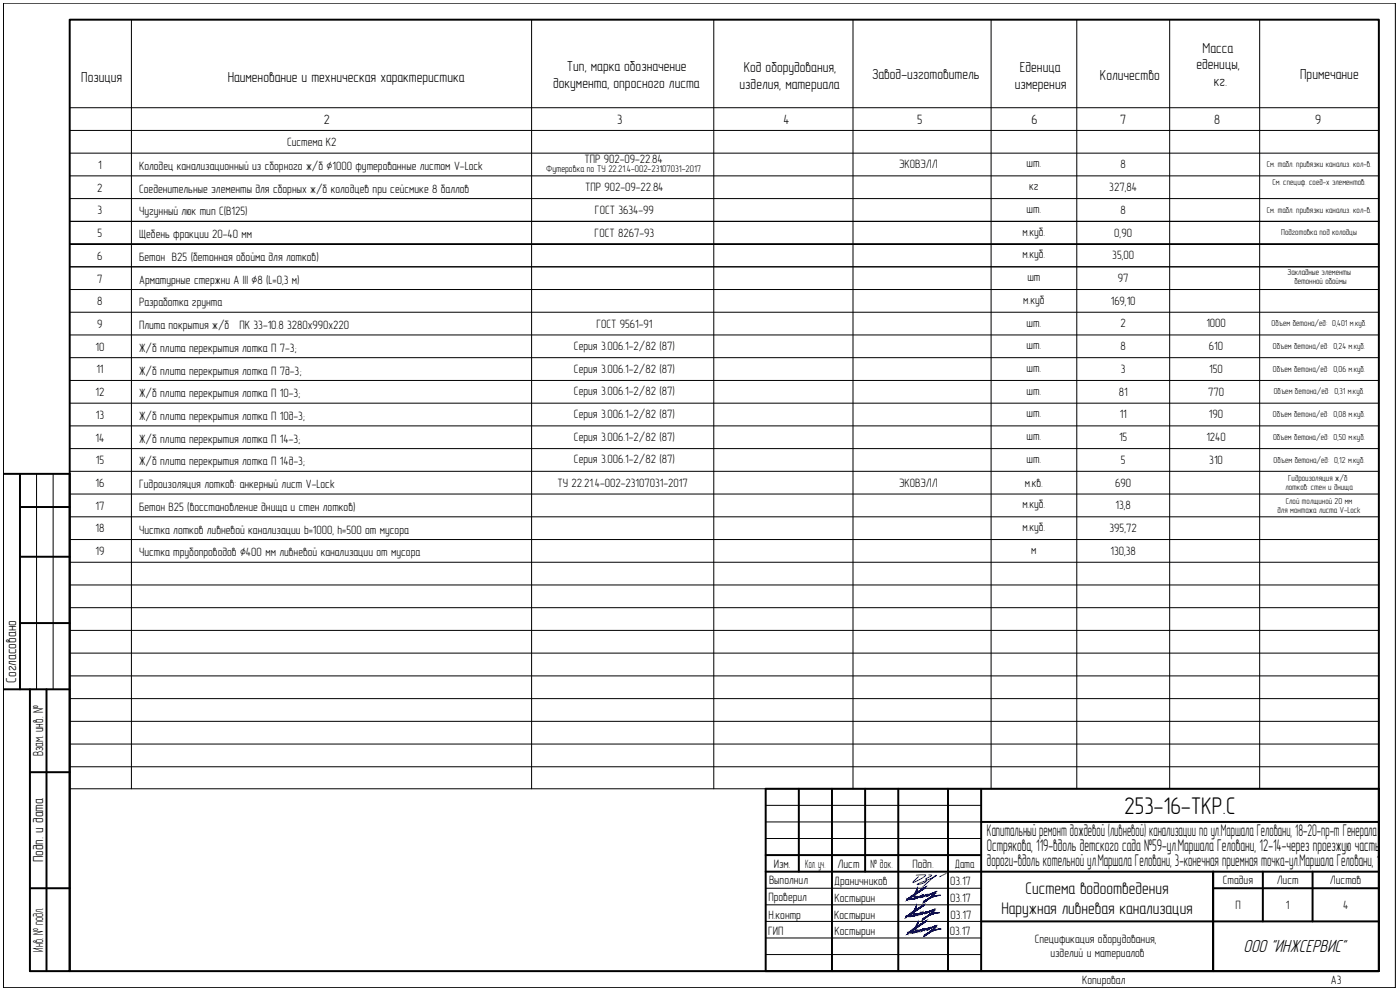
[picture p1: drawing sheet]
<svg xmlns="http://www.w3.org/2000/svg" width="420mm" height="297mm" viewBox="0 0 420 297" stroke-linecap="round" stroke-linejoin="round" font-family="sans-serif">
<!-- layer: 0 -->
<g fill="none" stroke="#000" stroke-width=".3">
<path d="M1 1h417.8v295.3h-417.8zM39.4 5.9v230.8M159.5 5.9v230.8M214.2 5.9v230.8M256 5.9v230.8M297.4 5.9v230.8M323.2 5.9v230.8M351 5.9v230.8M378 5.9v230.8M20.9 32.3h392.9M20.9 39.1h392.9M20.9 46h392.9"/>
<path d="M20.9 59.6h392.9M20.9 52.8h392.9M20.9 66.4h392.9M413.8 73.2h-392.9h392.9M20.9 80.1h392.9M20.9 86.9h392.9M20.9 93.7h392.9M20.9 100.5h392.9M20.9 114.2h392.9M20.9 107.3h392.9M20.9 121h392.9M20.9 127.8h392.9"/>
<path d="M20.9 134.6h392.9M1 142.2v64.6M11 142.2v64.6M15.9 142.2v64.6M20.9 141.4h392.9M20.9 155.1h392.9M20.9 148.2h392.9M20.9 161.9h392.9M20.9 168.7h392.9M20.9 175.5h392.9M20.9 189.1h392.9M20.9 182.3h392.9"/>
<path d="M20.9 196h392.9M20.9 202.8h392.9M20.9 209.6h392.9M20.9 216.4h392.9M20.9 223.2h392.9M20.9 230.1h392.9M20.9 236.7h392.9M229.8 251.6h64.7M229.8 246.6h64.7M229.8 241.6h64.7M229.8 266.5h64.7M229.8 271.5h64.7"/>
<path d="M229.8 276.5h64.7M229.8 281.4h64.7M229.8 286.4h64.7"/>
</g>
<g fill="none" stroke="#000" stroke-width=".59">
<path d="M20.9 5.9h392.9v285.5h-392.9zM1 142.2h19.9v149.2h-11.9v-84.6M6 142.2v64.6M6 152.1h14.9M6 167h14.9M6 186.9h14.9M1 206.8h19.9M14 206.8v84.6M9 231.7h11.9M229.8 236.7h184v54.7h-184zM239.7 236.7v24.8M249.7 236.7v54.7"/>
<path d="M259.6 236.7v24.8M269.6 236.7v54.7M284.5 236.7v54.7M294.5 236.7v54.7M229.8 256.6h64.7M294.5 246.6h119.3M9 266.5h11.9M229.8 261.5h184M294.5 276.5h119.3M364.1 266.5h49.7M379 261.5v15M393.9 261.5v15"/>
<path d="M364.1 291.4v-29.9v29.9"/>
</g>
<g fill="#00f" stroke="#00f" stroke-width=".3">
<path d="M276.5 274l-.1 .2z"/>
<path d="M276.8 268.8v.1z"/>
<path d="M277 278.9v.1z"/>
<path d="M275 271.8v.3zM275 271.8v.3zM274.9 272v.2zM274.9 272v.2zM274.9 272.2v.2zM274.9 272.2v.2zM274.8 272.4v.1zM274.8 272.4v.1zM274.2 273.5v.1zM274.2 273.5v.1zM274.1 273.6v.1zM274 273.6l-.1 .2zM273.9 273.8l.1-.2zM273.9 273.8l-.1 .1zM273.7 273.9l.2-.1zM273.7 273.9l-.1 .2zM273.5 274l.2-.1zM273.5 274l-.1 .2zM273.4 274.1l.1-.1zM273.4 274.1l-.2 .2zM273.2 274.2l.2-.1zM273.2 274.2l-.2 .2zM273 274.4l.2-.2zM273 274.4l-.2 .2zM272.8 274.5l.2-.1z"/>
<path d="M272.8 274.5l-.2 .2zM272.6 274.6l.2-.1zM272.6 274.6l-.2 .2zM272.4 274.8l.2-.2zM272.4 274.8l-.2 .1zM272.2 274.9l.2-.1zM272.2 274.9l-.1 .1zM272 275l.2-.1zM272 275v.1z"/>
<path d="M272 275.1l.1-.1zM272.1 275l-.1 .1zM272.1 275l.3-.2zM272.2 275l.2-.2zM272.4 274.8l.4-.3zM272.5 274.9l.3-.4z"/>
<path d="M272.8 274.5l.6-.4zM272.9 274.6l.5-.5zM273.4 274.1l.7-.4zM273.5 274.2l.6-.5zM274.1 273.7l.8-.5zM274.2 273.7l.7-.5zM274.9 273.2l.7-.5zM274.9 273.3l.7-.6zM275.6 272.7l.7-.5zM275.7 272.8l.6-.6zM276.3 272.2l.6-.4zM276.4 272.3l.5-.5zM276.9 271.8l.4-.2zM276.9 271.9l.4-.3zM277.3 271.6l.1-.2zM277.4 271.4l-.1 .2z"/>
<path d="M277.4 271.4v.1zM277 271.7l.3-.2zM277 271.7l.3-.2zM276.5 272l.5-.3zM276.5 271.9l.5-.2zM275.9 272.4l.6-.5zM275.9 272.3l.6-.4zM275.2 272.8l.7-.5zM275.2 272.8l.7-.5zM274.5 273.3l.7-.5zM274.5 273.2l.7-.4zM273.9 273.7l.6-.5zM273.9 273.6l.6-.4zM273.9 273.6l-.4 .5zM273.4 274l.5-.4zM273.4 274l-.2 .4zM273.1 274.3l.3-.3zM273.1 274.3v.3zM273.1 274.3l-.1 .3zM273 274.6l.1 .1zM273 274.6v.1zM273 274.7l.1 .1zM273 274.7l.1 .1zM273.1 274.8h.2zM273.1 274.8h.2zM273.3 274.8h.2zM273.3 274.9l.2-.1zM273.5 274.8h.2zM273.5 274.9l.2-.1zM273.7 274.8h.2zM273.7 274.9l.2-.1zM273.9 274.8l.3-.1zM274 274.8l.2-.1zM274.2 274.7h.1zM274.2 274.8l.1-.1zM274.4 274.6l-.1 .2z"/>
<path d="M275.1 274.3h.1zM275.1 274.4l.1-.1zM275.2 274.3h.2zM275.2 274.4l.2-.1zM275.4 274.3l.2-.1zM275.4 274.3l.2-.1zM275.6 274.2l.3-.1zM275.7 274.3l.2-.2zM275.9 274.1l.2-.1zM275.9 274.2l.2-.2zM276.1 274h.2zM276.1 274.1l.2-.1zM276.3 274l.2-.1zM276.3 274l.2-.1z"/>
<path d="M276.3 274.3l.2-.1zM276.5 274.2l.1-.1zM276.5 274.2h.2zM276.6 274.1l.3-.1zM276.7 274.2l.2-.1zM276.9 274l.2-.1zM276.9 274.1l.3-.1zM277.1 273.9h.3zM277.2 274l.2-.1zM277.4 273.9l.2-.1zM277.4 273.9l.2-.1zM277.6 273.8l.2-.1zM277.7 273.8l.1-.1zM278 273.7l-.1 .1z"/>
<path d="M278 273.9l.2-.1zM278.1 273.9l.2-.1zM278.2 273.8l.3-.2zM278.3 273.8l.2-.2zM278.5 273.6l.3-.1zM278.5 273.7l.3-.1zM278.8 273.5l.3-.1zM278.8 273.6l.4-.2zM279.1 273.4l.4-.2zM279.2 273.4l.3-.2zM279.5 273.2l.3-.1zM279.5 273.3l.3-.2zM279.8 273.1l.2-.1zM279.8 273.2l.2-.2zM280 273h.2zM280.1 273.1l.1-.1zM280.2 273.2v.2zM280.2 273.2v.2zM280.1 273.4l-.1 .2zM280.1 273.4l-.1 .2zM279.9 273.6l-.2 .2zM279.7 273.8l.2-.2zM279.7 273.8l-.2 .2zM279.4 274l.3-.2zM279.4 274l-.2 .3zM279.2 274.2l.2-.2zM279.2 274.2l-.3 .3zM278.9 274.4l.3-.2zM278.9 274.4l-.2 .3zM278.6 274.7l.3-.3zM278.6 274.7l-.2 .2zM278.3 274.9l.3-.2zM278.3 274.9l-.2 .2zM278.1 275.1l.2-.2zM278.1 275.1l-.2 .2zM277.8 275.3l.3-.2zM277.8 275.3l-.2 .2zM277.6 275.4l.2-.1zM277.6 275.4l-.2 .2zM277.4 275.5l.2-.1zM277.4 275.5l-.2 .2zM277.2 275.7l.2-.2zM277.2 275.7l-.1 .1zM277.1 275.7h.1z"/>
<path d="M277 275.7l.1-.1zM277.1 275.6l-.1 .2zM277.1 275.6l.2-.1zM277.3 275.5l-.1 .2zM277.3 275.5l.3-.2zM277.4 275.5l.2-.2zM277.6 275.3l.3-.2zM277.6 275.4l.3-.3zM277.9 275.1l.5-.3zM278 275.2l.4-.4zM278.4 274.8l.5-.2zM278.4 274.9l.5-.2zM278.9 274.6l.5-.3zM278.9 274.7l.5-.4zM279.4 274.3l.6-.2zM279.4 274.4l.6-.3zM280 274.1l.6-.1zM280 274.2l.6-.2zM280.6 274l.7-.2zM280.7 274l.6-.1zM281.3 273.8h.6zM281.3 273.9l.6-.1z"/>
<path d="M275.3 266.6v.3zM275.3 266.6v.3zM275.2 266.8v.2zM275.2 266.8v.2zM275.2 267v.2zM275.2 267v.2zM275.1 267.2v.2zM275.1 267.2v.2zM275 267.3v.2zM275 267.3v.2zM274.6 268.1v.2zM274.6 268.1v.2zM274.5 268.2v.2zM274.5 268.2v.2zM274.4 268.4l-.1 .1zM274.3 268.5l-.1 .1zM274.2 268.6l.1-.1zM274.2 268.6l-.1 .2zM274 268.7l.2-.1zM274 268.7l-.1 .2zM273.8 268.8l.2-.1zM273.8 268.8l-.1 .2zM273.6 268.9l.2-.1zM273.6 268.9l-.1 .2zM273.5 269l.1-.1zM273.5 269l-.2 .2zM273.2 269.2l.3-.2zM273.2 269.2l-.1 .2zM273.1 269.3l.1-.1zM273.1 269.3l-.2 .2zM272.8 269.4l.3-.1zM272.8 269.4l-.1 .2zM272.7 269.6l.1-.2zM272.7 269.6l-.2 .1zM272.5 269.7l.2-.1zM272.5 269.7l-.1 .2zM272.3 269.8l.2-.1z"/>
<path d="M272.3 269.9l.1-.1zM272.4 269.8l-.1 .1zM272.4 269.8l.3-.2zM272.5 269.8l.2-.2zM272.7 269.6l.4-.3zM272.7 269.7l.4-.4zM273.1 269.3l.6-.4zM273.2 269.4l.5-.5zM273.7 268.9l.7-.4zM273.8 269l.6-.5zM274.4 268.5l.8-.5zM274.5 268.5l.7-.5zM275.2 268l.7-.5zM275.2 268.1l.7-.6zM275.9 267.5l.7-.5zM276 267.6l.6-.6zM276.6 267l.6-.4zM276.7 267.1l.5-.5zM277.2 266.6l.4-.2zM277.2 266.7l.4-.3zM277.6 266.4l.1-.2zM277.7 266.2l-.1 .2z"/>
<path d="M277.3 266.5l.3-.2zM277.3 266.4l.3-.1zM276.8 266.8l.5-.4zM276.8 266.8l.5-.4zM276.2 267.2l.6-.4zM276.1 267.1l.7-.3zM275.5 267.6l.6-.5zM275.4 267.6l.7-.5zM274.8 268.1l.6-.5zM274.8 268l.6-.4zM274.2 268.5l.6-.5zM274.2 268.5l.6-.5zM274.2 268.5l-.4 .4zM273.7 268.8l.5-.3zM273.7 268.8l-.2 .4zM273.7 268.8l-.3 .3zM273.4 269.1v.3zM273.4 269.1v.3zM273.3 269.3v.2zM273.3 269.3v.2zM273.3 269.5l.1 .1zM273.3 269.5l.1 .1zM273.4 269.6h.2zM273.4 269.6l.2 .1zM273.6 269.6h.2zM273.6 269.7l.2-.1zM273.8 269.6h.2zM273.8 269.7h.2zM274 269.6h.2zM274 269.7l.2-.1zM274.2 269.6l.2-.1zM274.3 269.7l.1-.2zM274.4 269.5h.2zM274.5 269.6h.1zM274.6 269.5l.1-.1zM274.7 269.4l-.1 .2zM274.8 269.4v.1z"/>
<path d="M275.2 269.2l.2-.1zM275.4 269.2l.1-.1zM275.5 269.1h.2zM275.5 269.2l.2-.1zM275.7 269.1l.2-.1zM275.7 269.1l.2-.1zM275.9 269l.2-.1zM276 269.1l.2-.1zM276.1 268.9l.3-.1zM276.2 269l.2-.1zM276.4 268.8h.2zM276.4 268.9l.2-.1zM276.6 268.8l.2-.1zM276.6 268.8l.2-.1zM276.9 268.6l-.1 .2z"/>
<path d="M276.7 269l.2-.1zM276.8 269l.1-.1zM276.9 268.9l.3-.1zM277 269l.2-.2zM277.2 268.8l.2-.1zM277.2 268.9l.2-.2zM277.4 268.7l.3-.1zM277.4 268.8l.3-.2zM277.7 268.6h.2zM277.7 268.7l.2-.1zM277.9 268.6l.2-.1zM277.9 268.6l.2-.1zM278.1 268.6l.2-.1z"/>
<path d="M278.3 268.6l-.1 .2zM278.3 268.6h.2zM278.5 268.6l-.2 .1zM278.5 268.6l.3-.1zM278.5 268.6l.3-.1zM278.8 268.5l.3-.2zM278.8 268.5l.3-.2zM279.1 268.3l.3-.1zM279.1 268.4l.3-.2zM279.4 268.2l.4-.2zM279.4 268.2l.4-.2zM279.8 268l.3-.1zM279.8 268.1l.3-.2zM280.1 267.9l.2-.1zM280.1 268l.2-.2zM280.3 267.8h.2zM280.3 267.9l.2-.1zM280.5 268l-.1 .2zM280.5 268l-.1 .2zM280.4 268.2l-.1 .2zM280.4 268.2l-.1 .2zM280.2 268.4l-.2 .2zM280 268.6l.2-.2zM280 268.6l-.2 .3zM279.7 268.8l.3-.2zM279.7 268.8l-.2 .3zM279.4 269l.3-.2zM279.4 269l-.2 .3zM279.2 269.2l.2-.2zM279.2 269.2l-.3 .3zM278.9 269.5l.3-.3zM278.9 269.5l-.2 .2zM278.6 269.7l.3-.2zM278.6 269.7l-.2 .2zM278.3 269.9l.3-.2zM278.3 269.9l-.1 .2zM278.1 270l.2-.1zM278.1 270l-.2 .3zM277.9 270.2l.2-.2zM277.9 270.2l-.2 .2zM277.7 270.3l.2-.1zM277.7 270.3l-.2 .2zM277.5 270.4l.2-.1zM277.5 270.4l-.1 .2zM277.4 270.5l.1-.1z"/>
<path d="M277.3 270.5l.1-.1zM277.4 270.4l-.1 .2zM277.4 270.4l.2-.1zM277.6 270.3l-.2 .2zM277.6 270.3l.3-.2zM277.9 270.1l-.3 .3zM277.9 270.1l.3-.2zM277.9 270.2l.3-.3zM278.2 269.9l.4-.3zM278.3 270l.3-.4zM278.6 269.6l.6-.2zM278.7 269.7l.5-.3zM279.2 269.4l.5-.2zM279.2 269.5l.5-.3zM279.7 269.2l.6-.3zM279.7 269.2l.6-.3zM280.3 268.9l.6-.1zM280.3 269l.6-.2zM280.9 268.8l.7-.2zM280.9 268.8l.7-.2zM281.6 268.6h.6zM281.6 268.7l.6-.1z"/>
<path d="M275.5 276.8v.2zM275.5 276.8v.2zM275.4 276.9v.3zM275.4 276.9v.3zM275.3 277.1v.2zM275.3 277.1v.2zM275.3 277.3v.2zM275.3 277.3v.2zM274.7 278.4l-.1 .1zM274.7 278.4l-.1 .1zM274.6 278.5l-.1 .1zM274.6 278.5l-.1 .1zM274.5 278.6l-.1 .1zM274.3 278.7l.2-.1zM274.3 278.7l-.1 .1zM274.2 278.8l.1-.1zM274.2 278.8l-.1 .2zM274 278.9l.2-.1zM274 278.9l-.1 .2zM273.8 279l.2-.1zM273.8 279l-.1 .2zM273.6 279.2l.2-.2zM273.6 279.2l-.1 .2zM273.4 279.3l.2-.1zM273.4 279.3l-.1 .2zM273.2 279.4l.2-.1zM273.2 279.4l-.1 .2zM273 279.5l.2-.1zM273 279.5l-.1 .2zM272.8 279.7l.2-.2zM272.8 279.7l-.1 .2zM272.7 279.8l.1-.1zM272.7 279.8l-.2 .2zM272.5 279.9l.2-.1z"/>
<path d="M272.4 280l.2-.1zM272.6 279.9l-.1 .2zM272.6 279.9l.3-.2zM272.6 280l.3-.3zM272.9 279.7l.4-.3zM272.9 279.8l.4-.4zM273.3 279.4l.6-.3zM273.4 279.5l.5-.4zM273.9 279.1l.7-.5zM274 279.1l.6-.5zM274.6 278.6l.8-.5zM274.7 278.7l.7-.6zM275.4 278.1l.7-.5zM275.4 278.2l.7-.6zM276.1 277.6l.7-.4zM276.1 277.7l.7-.5zM276.8 277.2l.6-.4zM276.8 277.2l.6-.4zM277.4 276.8l.4-.3zM277.4 276.8l.4-.3zM277.8 276.5l.1-.1zM277.9 276.4l-.1 .1z"/>
<path d="M277.5 276.6l.3-.2zM277.5 276.6l.3-.2zM277 276.9l.5-.3zM276.9 276.9l.6-.3zM276.4 277.3l.5-.4zM276.3 277.3l.6-.4zM275.7 277.7l.6-.4zM275.6 277.7l.7-.4zM275 278.2l.6-.5zM275 278.1l.6-.4zM274.4 278.6l.6-.5zM274.4 278.6l.6-.5zM274.4 278.6l-.4 .4zM273.9 278.9l.5-.3zM273.9 278.9l-.2 .4zM273.9 278.9l-.2 .4zM273.6 279.2l-.1 .3zM273.6 279.2l-.1 .3zM273.5 279.5v.1zM273.5 279.5l-.1 .2zM273.4 279.7h.2zM273.4 279.7h.2zM273.6 279.7h.2zM273.6 279.8h.2zM273.8 279.7h.2zM273.8 279.8l.2-.1zM274 279.7h.2zM274 279.8h.2zM274.2 279.7h.2zM274.2 279.8l.2-.1zM274.4 279.7h.2zM274.5 279.8l.1-.1zM274.6 279.7l.2-.1zM274.8 279.6l-.2 .1zM274.9 279.5l-.1 .2z"/>
<path d="M275.4 279.3h.2zM275.6 279.3l.1-.1zM275.7 279.2h.2zM275.7 279.3l.2-.1zM275.9 279.2l.2-.1zM275.9 279.3l.2-.2zM276.1 279.1l.2-.1zM276.1 279.2l.3-.1zM276.3 279h.3zM276.4 279.1l.2-.1zM276.6 279l.2-.1zM276.6 279l.2-.1zM276.8 278.9l.2-.1zM276.8 279l.2-.2zM277.1 278.8l-.1 .1z"/>
<path d="M276.9 279.1l.2-.1zM277 279.1l.1-.1zM277.1 279l.3-.1zM277.1 279.1l.3-.2zM277.4 278.9l.2-.1zM277.4 279l.2-.2zM277.6 278.8h.3zM277.6 278.9l.3-.1zM277.9 278.8l.2-.1zM277.9 278.8h.2zM278.1 278.7l.2-.1zM278.1 278.8l.2-.2zM278.3 278.7l.2-.1z"/>
<path d="M278.5 278.8l.2-.1zM278.7 278.7l-.2 .1zM278.7 278.7l.3-.1zM278.7 278.8l.3-.2zM279 278.6l.3-.2zM279 278.6l.3-.2zM279.3 278.4l.3-.1zM279.3 278.5l.3-.2zM279.6 278.3l.3-.2zM279.6 278.4l.3-.3zM279.9 278.1l.4-.1zM280 278.2l.3-.2zM280.3 278l.2-.1zM280.3 278.1l.2-.2zM280.5 277.9h.2zM280.5 278l.2-.1zM280.7 278.1l-.1 .2zM280.7 278.1l-.1 .2zM280.6 278.3l-.2 .2zM280.6 278.3l-.2 .2zM280.4 278.5l-.2 .2zM280.2 278.7l.2-.2zM280.2 278.7l-.2 .3zM279.9 278.9l.3-.2zM279.9 278.9l-.2 .3zM279.6 279.1l.3-.2zM279.6 279.1l-.2 .3zM279.4 279.4l.2-.3zM279.4 279.4l-.3 .2zM279.1 279.6l.3-.2zM279.1 279.6l-.2 .2zM278.8 279.8l.3-.2zM278.8 279.8l-.2 .3zM278.5 280l.3-.2zM278.5 280l-.2 .2zM278.3 280.2l.2-.2zM278.3 280.2l-.2 .2zM278.1 280.3l.2-.1zM278.1 280.3l-.2 .2zM277.9 280.5l.2-.2zM277.9 280.5l-.2 .1zM277.7 280.6l.2-.1zM277.7 280.6l-.1 .1zM277.5 280.6h.2z"/>
<path d="M277.5 280.6l.1-.1zM277.6 280.5l-.1 .2zM277.6 280.5l.2-.1zM277.8 280.4l-.2 .2zM277.8 280.4l.3-.2zM278.1 280.2l-.3 .3zM278.1 280.2l.3-.2zM278.1 280.3l.3-.3zM278.4 280l.4-.2zM278.5 280.1l.3-.3zM278.8 279.8l.5-.3zM278.9 279.8l.4-.3zM279.3 279.5l.6-.2zM279.4 279.6l.5-.3zM279.9 279.3l.6-.3zM279.9 279.3l.6-.3zM280.5 279l.6-.1zM280.5 279.1l.6-.2zM281.1 278.9l.7-.2zM281.1 279l.7-.3zM281.8 278.7h.6zM281.8 278.8h.6z"/>
</g>
<path d="M274.8 274.6h.1M275 262.6l2.8-.1-.8 .9-3 1.4 1.7-1.7M275.1 269.4h.1M275.3 279.5h.1M278.7 262.5h.8l.1 .2-1.8 1 .2 .3a.85 .85 0 0 1-.9 1l-1.9 .4 4.9-2.2 .9-.6-4.3 3.7M284 262.1l-2 1" fill="none" stroke="#00f" stroke-width=".3"/>
<text font-size="7.3" x="337.4" y="244.1">253-16-ТКР.С</text>
<text font-size="5.5" x="373.2" y="285.6">ООО &quot;ИНЖСЕРВИС&quot;</text>
<g font-size="5.1">
<text x="296.2" y="250.9">Капитальный ремонт дождевой (ливневой) канализации по ул.Маршала Геловани, 18-20-пр-т Генерала</text>
<text x="296.2" y="255.3">Острякова, 119-вдоль детского сада №59-ул.Маршала Геловани, 12-14-через проезжую часть</text>
<text x="296.2" y="259.8">дороги-вдоль котельной ул.Маршала Геловани, 3-конечная приемная точка-ул.Маршала Геловани, 1</text>
<text x="307.8" y="268.4">Система водоотведения</text>
<text x="300.5" y="274.1">Наружная ливневая канализация</text>
</g>
<g font-size="4.4">
<text x="360.9" y="15.8">Масса</text>
<text x="170.1" y="21.3">Тип, марка обозначение</text>
<text x="223.2" y="21.6">Код оборудования,</text>
<text x="261.7" y="23.8">Завод-изготовитель</text>
<text x="306.1" y="21.6">Еденица</text>
<text x="330.1" y="23.9">Количество</text>
<text x="359.1" y="20.8">еденицы,</text>
<text x="390.2" y="23.7">Примечание</text>
<text x="24.4" y="24.5">Позиция</text>
<text x="68.3" y="24.5">Наименование и техническая характеристика</text>
<text x="166" y="26.3">документа, опросного листа</text>
<text x="222" y="26.6">изделия, материала</text>
<text x="304.5" y="26.6">измерения</text>
<text x="364.3" y="25.8">кг.</text>
<text x="4.9" y="204.8" transform="rotate(-90 4.9 204.8)">Согласовано</text>
<text x="13" y="226.8" transform="rotate(-90 13 226.8)">Взам. инв. №</text>
<text x="13" y="258.7" transform="rotate(-90 13 258.7)">Подп. и дата</text>
<text x="13" y="285.5" transform="rotate(-90 13 285.5)">Инв. № подл.</text>
</g>
<g font-size="4.1">
<text x="97.2" y="37.1">2</text>
<text x="185.2" y="37.1">3</text>
<text x="235.1" y="37.1">4</text>
<text x="275.3" y="37.1">5</text>
<text x="309.6" y="37.1">6</text>
<text x="336.1" y="37.1">7</text>
<text x="364.4" y="37.1">8</text>
<text x="394.7" y="37.1">9</text>
</g>
<g font-size="3.6">
<text x="86.2" y="43.7">Cистема К2</text>
<text x="29.5" y="50.7">1</text>
<text x="41.7" y="51">Колодец канализационный из сборного ж/б ∅1000 футерованные листом V-Lock</text>
<text x="175.4" y="49">ТПР 902-09-22.84</text>
<text x="269.9" y="50.5">ЭКОВЭЛЛ</text>
<text x="308.1" y="50.2">шт.</text>
<text x="336.3" y="50.5">8</text>
<text x="29.2" y="57.5">2</text>
<text x="41.7" y="57.8">Соеденительные элементы для сборных ж/б колодцев при сейсмике 8 баллов</text>
<text x="175.6" y="57.4">ТПР 902-09-22.84</text>
<text x="308.9" y="57.1">кг</text>
<text x="332.9" y="57.3">327,84</text>
<text x="29.3" y="64.3">3</text>
<text x="41.7" y="64.6">Чугунный люк тип С(В125)</text>
<text x="178.5" y="64.2">ГОСТ 3634-99</text>
<text x="308.1" y="63.9">шт.</text>
<text x="336.3" y="64.2">8</text>
<text x="29.3" y="71.1">5</text>
<text x="41.7" y="71.5">Щебень фракции 20-40 мм</text>
<text x="178.5" y="71.1">ГОСТ 8267-93</text>
<text x="306.8" y="70.7">м.куб.</text>
<text x="334.4" y="71">0,90</text>
<text x="29.2" y="78">6</text>
<text x="306.8" y="77.5">м.куб.</text>
<text x="333.8" y="77.8">35,00</text>
<text x="41.7" y="78.3">Бетон В25 (бетонная обойма для лотков)</text>
<text x="29.2" y="84.8">7</text>
<text x="41.7" y="85.1">Арматурные стержни А III ∅8 (L=0,3 м)</text>
<text x="308.3" y="84.3">шт</text>
<text x="335.5" y="84.6">97</text>
<text x="29.2" y="91.6">8</text>
<text x="41.7" y="91.9">Разработка грунта</text>
<text x="307.1" y="91.2">м.куб</text>
<text x="333.4" y="91.4">169,10</text>
<text x="29.2" y="98.4">9</text>
<text x="41.7" y="98.7">Плита покрытия ж/б</text>
<text x="71.9" y="98.7">ПК 33-10.8 3280х990х220</text>
<text x="179" y="98.3">ГОСТ 9561-91</text>
<text x="308.1" y="98">шт.</text>
<text x="336.3" y="98.3">2</text>
<text x="362" y="98.3">1000</text>
<text x="28.7" y="105.2">10</text>
<text x="41.7" y="105.6">Ж/б плита перекрытия лотка П 7-3;</text>
<text x="172.3" y="105">Серия 3.006.1-2/82 (87)</text>
<text x="308.1" y="104.8">шт.</text>
<text x="336.3" y="105.1">8</text>
<text x="362.8" y="105.1">610</text>
<text x="28.9" y="112">11</text>
<text x="41.7" y="112.4">Ж/б плита перекрытия лотка П 7д-3;</text>
<text x="172.3" y="111.8">Серия 3.006.1-2/82 (87)</text>
<text x="308.1" y="111.6">шт.</text>
<text x="336.4" y="111.9">3</text>
<text x="362.9" y="111.9">150</text>
<text x="28.7" y="118.9">12</text>
<text x="41.7" y="119.2">Ж/б плита перекрытия лотка П 10-3;</text>
<text x="172.3" y="118.6">Серия 3.006.1-2/82 (87)</text>
<text x="308.1" y="118.4">шт.</text>
<text x="335.8" y="118.7">81</text>
<text x="362.6" y="118.7">770</text>
<text x="28.8" y="125.7">13</text>
<text x="172.3" y="125.4">Серия 3.006.1-2/82 (87)</text>
<text x="308.1" y="125.3">шт.</text>
<text x="336" y="125.5">11</text>
<text x="362.8" y="125.5">190</text>
<text x="41.7" y="126">Ж/б плита перекрытия лотка П 10д-3;</text>
<text x="28.7" y="132.5">14</text>
<text x="41.7" y="132.8">Ж/б плита перекрытия лотка П 14-3;</text>
<text x="172.3" y="132.2">Серия 3.006.1-2/82 (87)</text>
<text x="308.1" y="132.1">шт.</text>
<text x="335.8" y="132.3">15</text>
<text x="362" y="132.3">1240</text>
<text x="28.8" y="139.3">15</text>
<text x="41.7" y="139.7">Ж/б плита перекрытия лотка П 14д-3;</text>
<text x="172.3" y="139.1">Серия 3.006.1-2/82 (87)</text>
<text x="308.1" y="138.9">шт.</text>
<text x="336.4" y="139.2">5</text>
<text x="362.9" y="139.2">310</text>
<text x="28.7" y="146.1">16</text>
<text x="41.7" y="146.5">Гидроизоляция лотков: анкерный лист V-Lock</text>
<text x="167.4" y="146.1">ТУ 22.21.4-002-23107031-2017</text>
<text x="269.9" y="146">ЭКОВЭЛЛ</text>
<text x="307.5" y="146.1">м.кв.</text>
<text x="334.7" y="146">690</text>
<text x="28.7" y="153">17</text>
<text x="41.7" y="153.3">Бетон B25 (восстановление днища и стен лотков)</text>
<text x="306.8" y="152.5">м.куб.</text>
<text x="334.8" y="152.8">13,8</text>
<text x="28.7" y="159.8">18</text>
<text x="41.7" y="160.1">Чистка лотков ливневой канализации b=1000, h=500 от мусора</text>
<text x="306.8" y="159.4">м.куб.</text>
<text x="333" y="159.6">395,72</text>
<text x="28.7" y="166.6">19</text>
<text x="41.7" y="166.9">Чистка трубопроводов ∅400 мм ливневой канализации от мусора</text>
<text x="309.5" y="166.2">м</text>
<text x="333.3" y="166.4">130,38</text>
<text x="232.2" y="260.3">Изм.</text>
<text x="241.7" y="260.3">Кол. уч.</text>
<text x="251.4" y="260.3">Лист</text>
<text x="261.3" y="260.3">№ док.</text>
<text x="273.8" y="260.3">Подп.</text>
<text x="286.5" y="260.3">Дата</text>
<text x="230.8" y="265.3">Выполнил</text>
<text x="250.4" y="265.5">Драничников</text>
<text x="285.2" y="265.5">03.17</text>
<text x="367" y="265.3">Стадия</text>
<text x="383.2" y="265.3">Лист</text>
<text x="399.1" y="265.3">Листов</text>
<text x="230.6" y="275.6">Н.контр</text>
<text x="230.6" y="270.2">Проверил</text>
<text x="250.4" y="275.6">Костырин</text>
<text x="250.5" y="270.5">Костырин</text>
<text x="285.2" y="270.5">03.17</text>
<text x="285.3" y="275.6">03.17</text>
<text x="370.7" y="272.7">П</text>
<text x="385.9" y="272.7">1</text>
<text x="403.1" y="272.7">4</text>
<text x="230.6" y="280.4">ГИП</text>
<text x="250.4" y="280.4">Костырин</text>
<text x="285.1" y="280.4">03.17</text>
<text x="310.5" y="282.9">Спецификация оборудования,</text>
<text x="315.3" y="287.1">изделий и материалов</text>
<text x="324.8" y="295.1">Копировал</text>
<text x="399.4" y="295.1">A3</text>
</g>
<text font-size="2.9" x="163.9" y="51.7">Футеровка по ТУ 22.21.4-002-23107031-2017</text>
<g font-size="2.6">
<text x="380.2" y="50.1">См. табл. привязки канализ. кол-в.</text>
<text x="381.9" y="55.5">См. специф. соед-х элементов.</text>
<text x="380.2" y="63.8">См. табл. привязки канализ. кол-в.</text>
<text x="384.5" y="70.6">Подготовка под колодцы</text>
<text x="386.4" y="82.4">Закладные элементы</text>
<text x="388.5" y="85.2">бетонной обоймы</text>
<text x="381.6" y="97.9">Объем бетона/ед: 0,401 м.куб.</text>
<text x="382" y="104.7">Объем бетона/ед: 0,24 м.куб.</text>
<text x="382" y="111.5">Объем бетона/ед: 0,06 м.куб.</text>
<text x="382.3" y="118.3">Объем бетона/ед: 0,31 м.куб.</text>
<text x="382" y="125.2">Объем бетона/ед: 0,08 м.куб.</text>
<text x="382.1" y="132">Объем бетона/ед: 0,50 м.куб.</text>
<text x="382.2" y="138.8">Объем бетона/ед: 0,12 м.куб.</text>
<text x="385.8" y="147">лотков: стен и днища</text>
<text x="386.6" y="144.3">Гидроизоляция ж/б</text>
<text x="383.4" y="153.8">для монтажа листа V-Lock</text>
<text x="385.9" y="151.1">Слой толщиной 20 мм</text>
</g>
</svg>
